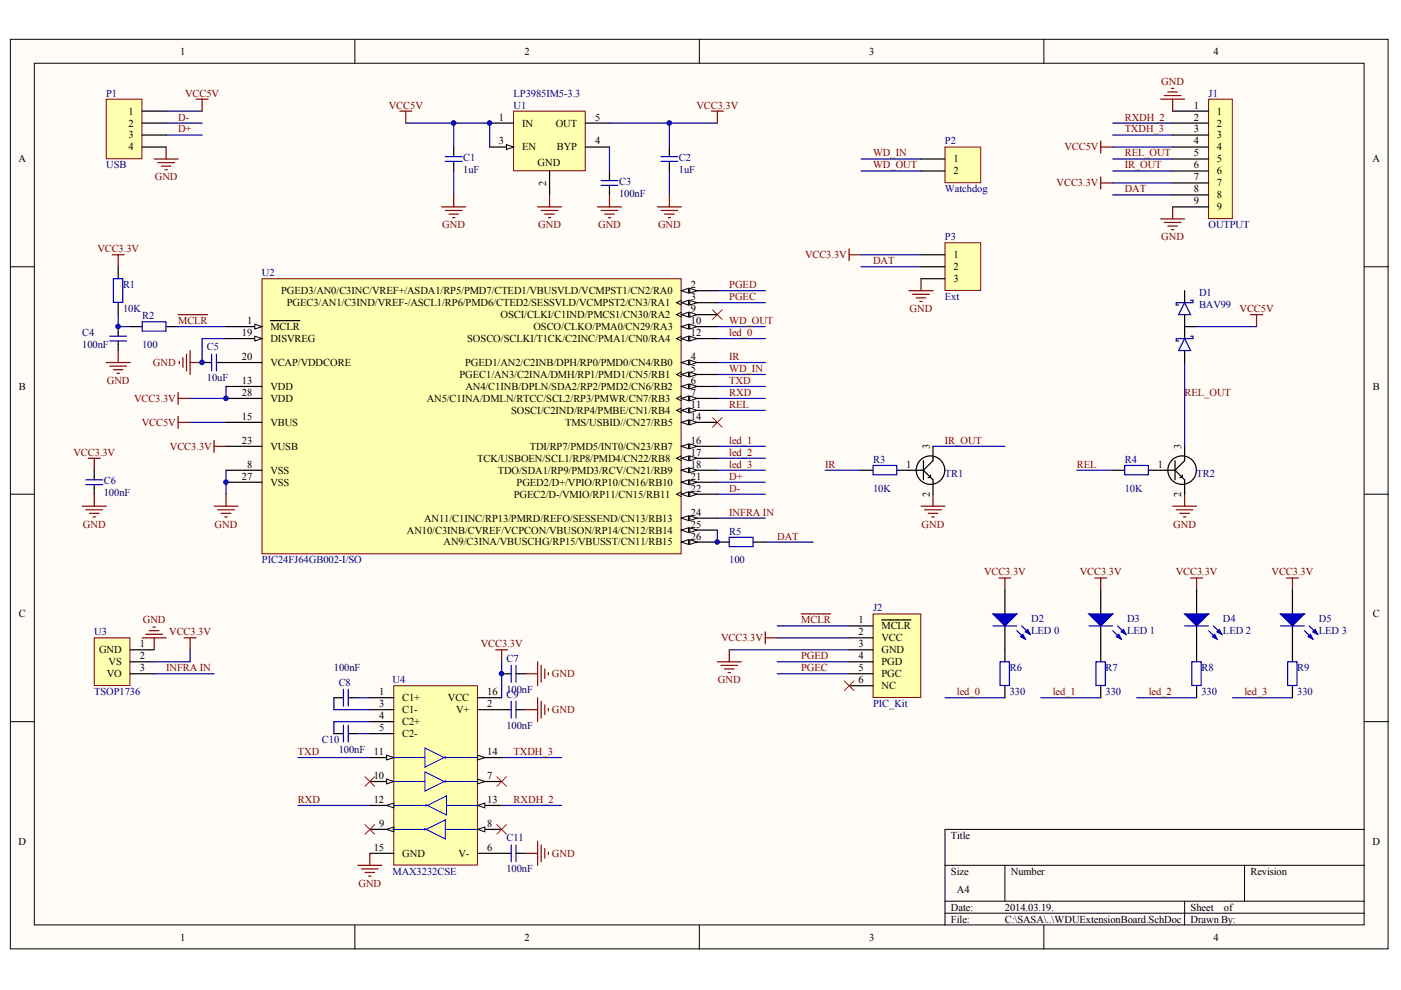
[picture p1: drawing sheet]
<svg xmlns="http://www.w3.org/2000/svg" width="297mm" height="210mm" viewBox="0 0 297 210" stroke-linecap="round" stroke-linejoin="round" font-family="sans-serif">
<g fill="#fffcf8" stroke="#000" stroke-width=".21">
<path d="M2.2 8.3h292.1v192.9h-292.1z"/>
<path d="M7.3 13.4h281.9v182.7h-281.9z"/>
</g>
<g fill="none" stroke="#000" stroke-width=".21">
<path d="M75.2 8.3v5.1M148.3 8.3v5.1M221.3 8.3v5.1M2.2 56.6h5.1M289.3 56.6h5.1M2.2 104.8h5.1M289.3 104.8h5.1M2.2 153h5.1M289.3 153h5.1M289.3 175.9h-88.9v20.3M75.2 196.2v5M148.3 196.2v5"/>
<path d="M200.4 183.5h88.9M200.4 191.1h88.9M200.4 193.6h88.9M213.1 183.5v7.6M221.3 196.2v5M251.2 191.1v5.1M263.9 183.5v7.6"/>
</g>
<g fill="none" stroke="#800000" stroke-width=".25">
<path d="M23.8 54h2.5M25.1 54v2.6M37.8 66.7h6.2M38 76.6v.5M38.8 75.8v2.1M39.5 75.1v3.5M40.3 74.3v5.1M40.3 76.9h2.5M18.7 97.2h2.6M20 97.2v2.5M45.4 107.3h5.1M46.1 108.1h3.6"/>
<path d="M46.9 108.8h2M47.7 109.6h.5M47.9 104.8v2.5M248.6 107.3h5.1M249.4 108.1h3.5M250.1 108.8h2.1M250.9 109.6h.5M251.2 104.8v2.5"/>
</g>
<g fill="none" stroke="#000" stroke-width=".25">
<path d="M25.1 56.6v2.5M25.1 64.2v2.5M25.1 69.2v2.1M25.1 72.3v2M27.6 69.2h2.5M35.2 69.2h2.6M42.8 76.9h2.1M45.9 76.9h2M20 99.7v2M235.9 99.7h2.6M243.5 99.7h5.6M249.1 99.7l2.1 2v3.1"/>
<path d="M249.1 97.7v4M251.2 94.6v3.1l-2.1 2M20 102.8v2M250.7 100.7v.5h-.6"/>
<circle cx="250.6" cy="99.7" r="3"/>
</g>
<path d="M24 59.1h2v5h-2zM23.3 72.3h3.5M23.3 71.3h3.5M30.1 68.2h5.1v2h-5.1zM44.9 75.1v3.5M45.9 75.1v3.5M238.5 98.7h5v2h-5zM18.2 102.8h3.6M18.2 101.7h3.6" fill="none" stroke="#00f" stroke-width=".25"/>
<g fill="none" stroke="#000080" stroke-width=".25">
<path d="M25.1 66.7v2.5h2.5M37.8 69.2h10.1M47.9 71.8h-5.1v5.1M152.1 61.6h10.1M152.1 64.2h10.1M152.1 76.9h10.1M152.1 71.8h10.1M251.2 76.9v17.7M152.1 87h10.1M152.1 81.9h10.1M152.1 84.5h10.1M228.3 99.7h7.6"/>
<path d="M152.1 109.9h10.1"/>
</g>
<path d="M83.5 145.4h17.7v38h-17.7z" fill="#ffffb0" stroke="#800000" stroke-width=".21"/>
<path d="M101.3 170.8h5.1" fill="none" stroke="#000" stroke-width=".25"/>
<path d="M101.3 170.8l1.5-.5v1z" fill="#fffcf8" stroke="#000" stroke-width=".21"/>
<path d="M78.4 165.7h5.1" fill="none" stroke="#000" stroke-width=".25"/>
<path d="M82 165.2l1.5 .5-1.5 .5z" fill="#fffcf8" stroke="#000" stroke-width=".21"/>
<path d="M78.4 160.6h5.1" fill="none" stroke="#000" stroke-width=".25"/>
<path d="M82 160.1l1.5 .5-1.5 .5z" fill="#fffcf8" stroke="#000" stroke-width=".21"/>
<path d="M101.3 175.9h5.1" fill="none" stroke="#000" stroke-width=".25"/>
<path d="M101.3 175.9l1.5-.6v1.1z" fill="#fffcf8" stroke="#000" stroke-width=".21"/>
<path d="M78.4 170.8h5.1" fill="none" stroke="#000" stroke-width=".25"/>
<path d="M82 170.8l1.5-.5v1z" fill="#fffcf8" stroke="#000" stroke-width=".21"/>
<path d="M78.4 175.9h5.1" fill="none" stroke="#000" stroke-width=".25"/>
<path d="M82 175.9l1.5-.6v1.1z" fill="#fffcf8" stroke="#000" stroke-width=".21"/>
<path d="M101.3 160.6h5.1" fill="none" stroke="#000" stroke-width=".25"/>
<path d="M101.3 160.1l1.5 .5-1.5 .5z" fill="#fffcf8" stroke="#000" stroke-width=".21"/>
<path d="M101.3 165.7h5.1" fill="none" stroke="#000" stroke-width=".25"/>
<path d="M101.3 165.2l1.5 .5-1.5 .5z" fill="#fffcf8" stroke="#000" stroke-width=".21"/>
<g fill="none" stroke="#000" stroke-width=".25">
<path d="M70.8 147.9h2M70.8 155.5h2M73.8 147.9h2.1M73.8 155.5h2.1M78.4 147.9h5.1M78.4 153h5.1M78.4 150.5h5.1M78.4 155.5h5.1M101.3 147.9h5.1M101.3 150.5h7.1M106.4 142.9h2M109.4 150.5h2"/>
<path d="M109.4 142.9h2M78.4 180.9h5.1M101.3 180.9h7.1M109.4 180.9h2"/>
</g>
<g fill="none" stroke="#00f" stroke-width=".21">
<path d="M90.1 158.6l4.1 2-4.1 2.1zM83.2 175.9h6.6M83.5 170.8h6.6M83.5 160.6h6.6M83.5 165.7h6.6M90.1 163.7l4.1 2-4.1 2zM90.4 175.9l4-2.1v4.1zM90.6 170.8l4.1-2.1v4.1zM94.4 175.9h6.6M94.7 170.8h6.6M94.7 160.6h6.6M94.7 165.7h6.6"/>
<circle cx="90.1" cy="175.8" r=".13"/>
<circle cx="90.3" cy="170.7" r=".13"/>
<circle cx="94.4" cy="165.7" r=".13"/>
<circle cx="94.4" cy="160.6" r=".13"/>
</g>
<g fill="none" stroke="#800000" stroke-width=".25">
<path d="M265.1 66.7h2.6M266.4 66.7v2.5M105.1 137.8h2.5M106.4 137.8v2.5M111.4 150.5h2.6M111.4 142.9h2.6M114 140.3v5.1M114 147.9v5.1M114.7 141.1v3.5M114.7 148.7v3.5M115.5 141.8v2.1M115.5 149.5v2"/>
<path d="M116.3 142.6v.5M116.3 150.2v.5M114 178.4v5.1M114.7 179.1v3.6M115.5 179.9v2M75.9 183.5h5.1M76.6 184.2h3.6M77.4 185h2M78.2 185.7h.5M78.4 180.9v2.6M111.4 180.9h2.6M116.3 180.7v.5"/>
</g>
<path d="M72.8 146.2v3.5M72.8 153.8v3.5M73.8 146.2v3.5M73.8 153.8v3.5M108.4 141.1v3.5M108.4 148.7v3.5M109.4 141.1v3.5M109.4 148.7v3.5M108.4 179.1v3.6M109.4 179.1v3.6" fill="none" stroke="#00f" stroke-width=".25"/>
<path d="M70.8 147.9v2.6h7.6M75.9 147.9h2.5M75.9 155.5h2.5M78.4 153h-7.6v2.5M106.4 140.3v7.6M63.2 160.6h15.2M63.2 170.8h15.2M106.4 160.6h12.7M106.4 170.8h12.7" fill="none" stroke="#000080" stroke-width=".25"/>
<path d="M77.4 164.7l2 2M77.4 174.8l2 2.1M79.4 164.7l-2 2M79.4 174.8l-2 2.1M105.3 164.7l2.1 2M105.3 174.8l2.1 2.1M107.4 164.7l-2.1 2M107.4 174.8l-2.1 2.1" fill="none" stroke="#f00" stroke-width=".21"/>
<path d="M108.9 23.6h15.2v12.6h-15.2z" fill="#ffffb0" stroke="#800000" stroke-width=".21"/>
<path d="M103.8 26.1h5.1M103.8 31.2h5.1M116.5 36.3v5M124.1 26.1h5.1" fill="none" stroke="#000" stroke-width=".25"/>
<path d="M107.4 30.7l1.5 .5-1.5 .5z" fill="#fffcf8" stroke="#000" stroke-width=".21"/>
<path d="M96.2 31.2v2M96.2 34.2v2.1M124.1 31.2h5.1M129.2 36.3v2M129.2 39.3v2M141.9 31.2v2M141.9 34.2v2.1M213.1 125.1v5.1M213.1 132.7v7.6M213.1 145.4v2.5" fill="none" stroke="#000" stroke-width=".25"/>
<path d="M94.4 34.2h3.6M94.4 33.2h3.6M127.4 39.3h3.6M127.4 38.3h3.6M140.1 34.2h3.6M140.1 33.2h3.6M210.5 132.7h5.1M215.6 133.7l1.8 1.8M216.6 132.7l1.8 1.8M212 140.3h2v5h-2z" fill="none" stroke="#00f" stroke-width=".25"/>
<g fill="none" stroke="#800000" stroke-width=".25">
<path d="M32.7 33.7h5.1M33.4 34.5h3.6M34.2 35.2h2M35 36h.5M35.2 31.2v2.5M41.6 21h2.5M42.8 21v2.6M84.8 23.6h2.5M86 23.6v2.5M150.8 23.6h2.6M152.1 23.6v2.5M93.7 43.9h5"/>
<path d="M94.4 44.6h3.6M95.2 45.4h2M95.9 46.2h.5M96.2 41.3v2.6M114 43.9h5.1M114.7 44.6h3.6M115.5 45.4h2M116.3 46.2h.5M116.5 41.3v2.6M126.7 43.9h5.1M127.4 44.6h3.6M128.2 45.4h2"/>
<path d="M129 46.2h.5M129.2 41.3v2.6M139.4 43.9h5.1M140.1 44.6h3.6M140.9 45.4h2M141.7 46.2h.5M141.9 41.3v2.6M22.5 76.9h5.1M23.3 77.6h3.5M24 78.4h2.1M24.8 79.1h.5M25.1 74.3v2.6"/>
<path d="M37.8 83.2v2.5M37.8 88.3v2.5M37.8 84.5h2.5M37.8 89.6h2.5M45.4 93.4v2.5M45.4 94.6h2.5M17.4 107.3h5.1M18.2 108.1h3.6M19 108.8h2M19.7 109.6h.5M20 104.8v2.5M211.8 122.5h2.5"/>
<path d="M213.1 122.5v2.6"/>
</g>
<g fill="none" stroke="#000080" stroke-width=".25">
<path d="M35.2 26.1h7.6M35.2 23.6h7.6M35.2 28.6h7.6M86 26.1h10.2M96.2 31.2v-5.1h7.6v5.1M96.2 36.3v5M129.2 26.1h12.7v5.1M129.2 31.2v5.1M141.9 26.1h10.2M141.9 36.3v5M40.3 89.6h7.6M47.9 81.9v2.6h-7.6"/>
<path d="M47.9 99.7v5.1M152.1 102.2h10.1M152.1 104.8h10.1M200.4 147.9h12.7"/>
</g>
<g fill="#00f" stroke="#00f" stroke-width=".25">
<path d="M210.5 130.2h5.1l-2.5 2.5z"/>
<path d="M216.4 135l.5-.5 .5 1z"/>
<path d="M217.4 134l.5-.5 .5 1z"/>
</g>
<path d="M151.1 65.7l2 2M153.1 65.7l-2 2M151.1 88.5l2 2.1M153.1 88.5l-2 2.1" fill="none" stroke="#f00" stroke-width=".21"/>
<path d="M55.5 59.1h88.9v58.3h-88.9z" fill="#ffffb0" stroke="#800000" stroke-width=".21"/>
<path d="M144.5 76.9h7.6" fill="none" stroke="#000" stroke-width=".25"/>
<g fill="#fffcf8" stroke="#000" stroke-width=".21">
<path d="M144.5 76.9l1.5-.5v1z"/>
<path d="M146.2 76.4l1.6 .5-1.6 .5z"/>
</g>
<path d="M144.5 79.4h7.6" fill="none" stroke="#000" stroke-width=".25"/>
<path d="M144.5 78.9l-1.1 .5 1.1 .5" fill="none" stroke="#000" stroke-width=".21"/>
<g fill="#fffcf8" stroke="#000" stroke-width=".21">
<path d="M144.5 79.4l1.5-.5v1z"/>
<path d="M146.2 78.9l1.6 .5-1.6 .5z"/>
</g>
<path d="M144.5 81.9h7.6" fill="none" stroke="#000" stroke-width=".25"/>
<g fill="#fffcf8" stroke="#000" stroke-width=".21">
<path d="M144.5 81.9l1.5-.5v1z"/>
<path d="M146.2 81.4l1.6 .5-1.6 .5z"/>
</g>
<path d="M144.5 84.5h7.6" fill="none" stroke="#000" stroke-width=".25"/>
<path d="M144.5 84l-1.1 .5 1.1 .5" fill="none" stroke="#000" stroke-width=".21"/>
<g fill="#fffcf8" stroke="#000" stroke-width=".21">
<path d="M144.5 84.5l1.5-.5v1z"/>
<path d="M146.2 84l1.6 .5-1.6 .5z"/>
</g>
<path d="M144.5 66.7h7.6M47.9 102.2h7.6" fill="none" stroke="#000" stroke-width=".25"/>
<path d="M144.5 66.2l-1.1 .5 1.1 .5" fill="none" stroke="#000" stroke-width=".21"/>
<g fill="#fffcf8" stroke="#000" stroke-width=".21">
<path d="M144.5 66.7l1.5-.5v1z"/>
<path d="M146.2 66.2l1.6 .5-1.6 .5z"/>
</g>
<path d="M144.5 69.2h7.6" fill="none" stroke="#000" stroke-width=".25"/>
<g fill="#fffcf8" stroke="#000" stroke-width=".21">
<path d="M144.5 69.2l1.5-.5v1.1z"/>
<path d="M146.2 68.7l1.6 .5-1.6 .6z"/>
</g>
<path d="M144.5 87h7.6" fill="none" stroke="#000" stroke-width=".25"/>
<path d="M144.5 86.5l-1.1 .5 1.1 .5" fill="none" stroke="#000" stroke-width=".21"/>
<g fill="#fffcf8" stroke="#000" stroke-width=".21">
<path d="M144.5 87l1.5-.5v1z"/>
<path d="M146.2 86.5l1.6 .5-1.6 .5z"/>
</g>
<path d="M144.5 71.8h7.6" fill="none" stroke="#000" stroke-width=".25"/>
<path d="M144.5 71.3l-1.1 .5 1.1 .5" fill="none" stroke="#000" stroke-width=".21"/>
<g fill="#fffcf8" stroke="#000" stroke-width=".21">
<path d="M144.5 71.8l1.5-.5v1z"/>
<path d="M146.2 71.3l1.6 .5-1.6 .5z"/>
</g>
<path d="M47.9 81.9h7.6M144.5 89.6h7.6" fill="none" stroke="#000" stroke-width=".25"/>
<g fill="#fffcf8" stroke="#000" stroke-width=".21">
<path d="M144.5 89.6l1.5-.6v1.1z"/>
<path d="M146.2 89l1.6 .6-1.6 .5z"/>
</g>
<path d="M47.9 89.6h7.6M144.5 94.6h7.6" fill="none" stroke="#000" stroke-width=".25"/>
<g fill="#fffcf8" stroke="#000" stroke-width=".21">
<path d="M144.5 94.6l1.5-.5v1z"/>
<path d="M146.2 94.1l1.6 .5-1.6 .5z"/>
</g>
<path d="M144.5 97.2h7.6" fill="none" stroke="#000" stroke-width=".25"/>
<path d="M144.5 96.7l-1.1 .5 1.1 .5" fill="none" stroke="#000" stroke-width=".21"/>
<g fill="#fffcf8" stroke="#000" stroke-width=".21">
<path d="M144.5 97.2l1.5-.5v1z"/>
<path d="M146.2 96.7l1.6 .5-1.6 .5z"/>
</g>
<path d="M144.5 99.7h7.6" fill="none" stroke="#000" stroke-width=".25"/>
<g fill="#fffcf8" stroke="#000" stroke-width=".21">
<path d="M144.5 99.7l1.5-.5v1z"/>
<path d="M146.2 99.2l1.6 .5-1.6 .5z"/>
</g>
<path d="M47.9 71.8h7.6" fill="none" stroke="#000" stroke-width=".25"/>
<path d="M54 71.3l1.5 .5-1.5 .5z" fill="#fffcf8" stroke="#000" stroke-width=".21"/>
<path d="M47.9 76.9h7.6M144.5 102.2h7.6" fill="none" stroke="#000" stroke-width=".25"/>
<g fill="#fffcf8" stroke="#000" stroke-width=".21">
<path d="M144.5 102.2l1.5-.5v1.1z"/>
<path d="M146.2 101.7l1.6 .5-1.6 .6z"/>
</g>
<path d="M144.5 104.8h7.6" fill="none" stroke="#000" stroke-width=".25"/>
<path d="M144.5 104.3l-1.1 .5 1.1 .5" fill="none" stroke="#000" stroke-width=".21"/>
<g fill="#fffcf8" stroke="#000" stroke-width=".21">
<path d="M144.5 104.8l1.5-.5v1z"/>
<path d="M146.2 104.3l1.6 .5-1.6 .5z"/>
</g>
<path d="M47.9 94.6h7.6M144.5 109.9h7.6" fill="none" stroke="#000" stroke-width=".25"/>
<g fill="#fffcf8" stroke="#000" stroke-width=".21">
<path d="M144.5 109.9l1.5-.5v1z"/>
<path d="M146.2 109.4l1.6 .5-1.6 .5z"/>
</g>
<path d="M144.5 112.4h7.6" fill="none" stroke="#000" stroke-width=".25"/>
<g fill="#fffcf8" stroke="#000" stroke-width=".21">
<path d="M144.5 112.4l1.5-.5v1z"/>
<path d="M146.2 111.9l1.6 .5-1.6 .5z"/>
</g>
<path d="M144.5 114.9h7.6" fill="none" stroke="#000" stroke-width=".25"/>
<g fill="#fffcf8" stroke="#000" stroke-width=".21">
<path d="M144.5 114.9l1.5-.5v1z"/>
<path d="M146.2 114.4l1.6 .5-1.6 .5z"/>
</g>
<path d="M47.9 69.2h7.6M47.9 99.7h7.6M47.9 84.5h7.6" fill="none" stroke="#000" stroke-width=".25"/>
<path d="M54 68.7l1.5 .5-1.5 .6z" fill="#fffcf8" stroke="#000" stroke-width=".21"/>
<path d="M57.3 68h6.3M144.5 61.6h7.6" fill="none" stroke="#000" stroke-width=".25"/>
<g fill="#fffcf8" stroke="#000" stroke-width=".21">
<path d="M144.5 61.6l1.5-.5v1z"/>
<path d="M146.2 61.1l1.6 .5-1.6 .5z"/>
</g>
<path d="M144.5 64.2h7.6" fill="none" stroke="#000" stroke-width=".25"/>
<path d="M144.5 63.7l-1.1 .5 1.1 .5" fill="none" stroke="#000" stroke-width=".21"/>
<g fill="#fffcf8" stroke="#000" stroke-width=".21">
<path d="M144.5 64.2l1.5-.5v1z"/>
<path d="M146.2 63.7l1.6 .5-1.6 .5z"/>
</g>
<path d="M251.2 61.6v2.6M251.2 66.7v5.1M251.2 74.3v2.6M251.2 69.2h2.5" fill="none" stroke="#000" stroke-width=".25"/>
<path d="M251.2 64.2l1.2 2.5h-2.5zM251.2 71.8l1.2 2.5h-2.5zM252.4 63.7h.5v.5h-3.5v.5h.5M252.4 71.3h.5v.5h-3.5v.5h.5" fill="none" stroke="#0c0087" stroke-width=".25"/>
<path d="M253.7 69.2h12.7" fill="none" stroke="#000080" stroke-width=".25"/>
<path d="M22.5 21h7.6v12.7h-7.6z" fill="#ffffb0" stroke="#800000" stroke-width=".21"/>
<path d="M30.1 23.6h5.1M30.1 26.1h5.1M30.1 28.6h5.1M30.1 31.2h5.1" fill="none" stroke="#000" stroke-width=".25"/>
<path d="M185.1 130.2h10.1v17.7h-10.1z" fill="#ffffb0" stroke="#800000" stroke-width=".21"/>
<path d="M180 132.7h5.1M180 135.2h5.1M180 137.8h5.1M186.9 131.4h6.2M180 140.3h5.1M180 142.9h5.1M180 145.4h5.1" fill="none" stroke="#000" stroke-width=".25"/>
<path d="M154.6 137.8v2.5M162.2 134v2.5M162.2 135.2h2.6M169.9 130.2h6.2M152.1 140.3h5.1M152.8 141.1h3.6M153.6 141.8h2M154.4 142.6h.5" fill="none" stroke="#800000" stroke-width=".25"/>
<path d="M179 144.4l2 2M181 144.4l-2 2" fill="none" stroke="#f00" stroke-width=".21"/>
<path d="M154.6 137.8h25.4M164.8 132.7h15.2M164.8 135.2h15.2M164.8 140.3h15.2M164.8 142.9h15.2" fill="none" stroke="#000080" stroke-width=".25"/>
<path d="M256.2 21h5.1v25.4h-5.1z" fill="#ffffb0" stroke="#800000" stroke-width=".21"/>
<g fill="none" stroke="#000" stroke-width=".25">
<path d="M248.6 23.6h7.6M248.6 26.1h7.6M248.6 28.6h7.6M248.6 31.2h7.6M248.6 33.7h7.6M248.6 36.3h7.6M248.6 38.8h7.6M248.6 41.3h7.6M248.6 43.9h7.6M182.6 99.7h2.5M190.2 99.7h5.6M195.8 99.7l2 2v3.1"/>
<path d="M195.8 97.7v4M197.8 94.6v3.1l-2 2M197.3 100.7v.5h-.5"/>
<circle cx="197.3" cy="99.7" r="3"/>
</g>
<g fill="none" stroke="#800000" stroke-width=".25">
<path d="M247.6 19.5h2M248.4 18.7h.5M233.4 29.9v2.5M233.4 37.5v2.6M233.4 38.8h2.5M233.4 31.2h2.5M246.1 21h5.1M246.8 20.3h3.6M248.6 21v2.6M246.1 46.4h5.1M246.8 47.2h3.6M247.6 47.9h2"/>
<path d="M248.4 48.7h.5M248.6 43.9v2.5M195.3 107.3h5.1M196 108.1h3.6M196.8 108.8h2M197.6 109.6h.5M197.8 104.8v2.5"/>
</g>
<path d="M235.9 36.3h12.7M235.9 33.7h12.7M235.9 31.2h12.7M235.9 28.6h12.7M235.9 26.1h12.7M235.9 38.8h12.7M235.9 41.3h12.7M174.9 99.7h7.7M197.8 94.6h15.3" fill="none" stroke="#000080" stroke-width=".25"/>
<path d="M185.1 98.7h5v2h-5z" fill="none" stroke="#00f" stroke-width=".25"/>
<path d="M20 135.2h7.6v10.1h-7.6z" fill="#ffffb0" stroke="#800000" stroke-width=".21"/>
<path d="M152.1 114.9h2.5M159.7 114.9h2.5M27.6 137.8h5.1M27.6 140.3h5.1M27.6 142.9h5.1" fill="none" stroke="#000" stroke-width=".25"/>
<path d="M30.1 135.2h5.1M30.9 134.5h3.6M31.7 133.7h2M32.4 133h.5M32.7 135.2v2.6M39 135.2h2.6M40.3 135.2v2.6" fill="none" stroke="#800000" stroke-width=".25"/>
<path d="M152.1 112.4v2.5M162.2 114.9h10.2M40.3 137.8v2.5h-7.6M32.7 142.9h12.7" fill="none" stroke="#000080" stroke-width=".25"/>
<path d="M154.6 113.9h5.1v2h-5.1z" fill="none" stroke="#00f" stroke-width=".25"/>
<path d="M200.4 31.2h7.5v7.5h-7.5z" fill="#ffffb0" stroke="#800000" stroke-width=".21"/>
<path d="M195.3 33.7h5.1M195.3 36.3h5.1" fill="none" stroke="#000" stroke-width=".25"/>
<path d="M182.6 33.7h12.7M182.6 36.3h12.7M152.1 79.4h10.1M152.1 69.2h10.1" fill="none" stroke="#000080" stroke-width=".25"/>
<path d="M200.4 51.5h7.5v10.1h-7.5z" fill="#ffffb0" stroke="#800000" stroke-width=".21"/>
<path d="M195.3 54h5.1M195.3 56.6h5.1M195.3 59.1h5.1M233.4 125.1v5.1M233.4 132.7v7.6M253.7 125.1v5.1M253.7 132.7v7.6M274 125.1v5.1M274 132.7v7.6M233.4 145.4v2.5M253.7 145.4v2.5M274 145.4v2.5" fill="none" stroke="#000" stroke-width=".25"/>
<g fill="none" stroke="#800000" stroke-width=".25">
<path d="M180 52.8v2.5M180 54h2.6M195.3 59.1v2.5M192.7 61.6h5.1M193.5 62.4h3.6M194.3 63.2h2M195 63.9h.5M232.1 122.5h2.5M233.4 122.5v2.6M252.4 122.5h2.6M253.7 122.5v2.6M272.8 122.5h2.5"/>
<path d="M274 122.5v2.6"/>
</g>
<path d="M182.6 56.6h12.7M182.6 54h12.7M152.1 94.6h10.1M152.1 97.2h10.1M152.1 99.7h10.1M220.7 147.9h12.7M241 147.9h12.7M261.3 147.9h12.7" fill="none" stroke="#000080" stroke-width=".25"/>
<g fill="#00f" stroke="#00f" stroke-width=".25">
<path d="M230.8 130.2h5.1l-2.5 2.5z"/>
<path d="M236.7 135l.5-.5 .5 1z"/>
<path d="M237.7 134l.5-.5 .5 1z"/>
<path d="M251.2 130.2h5l-2.5 2.5z"/>
<path d="M257 135l.5-.5 .5 1z"/>
<path d="M258 134l.5-.5 .5 1z"/>
<path d="M271.5 130.2h5.1l-2.6 2.5z"/>
<path d="M277.3 135l.5-.5 .5 1z"/>
<path d="M278.3 134l.6-.5 .5 1z"/>
</g>
<path d="M230.8 132.7h5.1M235.9 133.7l1.8 1.8M236.9 132.7l1.8 1.8M251.2 132.7h5M256.2 133.7l1.8 1.8M257.3 132.7l1.7 1.8M271.5 132.7h5.1M276.6 133.7l1.7 1.8M277.6 132.7l1.8 1.8M232.4 140.3h1.9v5h-1.9zM252.7 140.3h2v5h-2zM273 140.3h2v5h-2z" fill="none" stroke="#00f" stroke-width=".25"/>
<g fill="#000080" stroke="#000080" stroke-width=".21">
<circle cx="25" cy="69.2" r=".48"/>
<circle cx="42.8" cy="76.8" r=".48"/>
<circle cx="47.9" cy="102.2" r=".48"/>
<circle cx="47.9" cy="84.5" r=".48"/>
<circle cx="96.2" cy="26.1" r=".49"/>
<circle cx="103.8" cy="26.1" r=".48"/>
<circle cx="106.3" cy="142.8" r=".48"/>
<circle cx="141.9" cy="26.1" r=".48"/>
<circle cx="152.1" cy="114.9" r=".48"/>
</g>
<g font-size="2.2">
<text x="38.2" y="11.6">1</text>
<text x="111.2" y="11.6">2</text>
<text x="184.3" y="11.6">3</text>
<text x="257.3" y="11.6">4</text>
<text x="253.1" y="23">1</text>
<text x="27.3" y="24.3">1</text>
<text x="27.3" y="26.8">2</text>
<text x="27.3" y="29.4">3</text>
<text x="105.8" y="25.6">1</text>
<text x="110.7" y="26.8">IN</text>
<text x="117.8" y="26.8">OUT</text>
<text x="126.2" y="25.6">5</text>
<text x="253.1" y="25.6">2</text>
<text x="253.1" y="28.1">3</text>
<text x="258" y="24.3">1</text>
<text x="258" y="26.8">2</text>
<text x="258" y="29.4">3</text>
<text x="4" y="34.4">A</text>
<text x="27.3" y="31.9">4</text>
<text x="105.8" y="30.6">3</text>
<text x="110.7" y="31.9">EN</text>
<text x="114" y="35.2">GND</text>
<text x="118" y="31.9">BYP</text>
<text x="126.2" y="30.6">4</text>
<text x="202.1" y="34.4">1</text>
<text x="253.1" y="30.6">4</text>
<text x="253.1" y="33.2">5</text>
<text x="253.1" y="35.7">6</text>
<text x="258" y="31.9">4</text>
<text x="258" y="34.4">5</text>
<text x="291" y="34.4">A</text>
<text x="115.8" y="39.4" transform="rotate(-90 115.8 39.4)">2</text>
<text x="202.1" y="37">2</text>
<text x="253.1" y="38.2">7</text>
<text x="253.1" y="40.8">8</text>
<text x="258" y="37">6</text>
<text x="258" y="39.5">7</text>
<text x="253.1" y="43.3">9</text>
<text x="258" y="42">8</text>
<text x="258" y="44.6">9</text>
<text x="202.1" y="54.7">1</text>
<text x="202.1" y="57.3">2</text>
<text x="202.1" y="59.8">3</text>
<text x="59.6" y="62.4">PGED3/AN0/C3INC/VREF+/ASDA1/RP5/PMD7/CTED1/VBUSVLD/VCMPST1/CN2/RA0</text>
<text x="60.8" y="64.9">PGEC3/AN1/C3IND/VREF-/ASCL1/RP6/PMD6/CTED2/SESSVLD/VCMPST2/CN3/RA1</text>
<text x="146.5" y="61.1">2</text>
<text x="146.5" y="63.6">3</text>
<text x="51.3" y="71.2">19</text>
<text x="52.4" y="68.7">1</text>
<text x="57.3" y="70">MCLR</text>
<text x="106.1" y="67.4">OSCI/CLKI/C1IND/PMCS1/CN30/RA2</text>
<text x="113.1" y="70">OSCO/CLKO/PMA0/CN29/RA3</text>
<text x="146.5" y="66.2">9</text>
<text x="146.5" y="68.7">10</text>
<text x="146.5" y="71.2">12</text>
<text x="51.3" y="76.3">20</text>
<text x="57.3" y="72.5">DISVREG</text>
<text x="57.3" y="77.6">VCAP/VDDCORE</text>
<text x="98.6" y="77.6">PGED1/AN2/C2INB/DPH/RP0/PMD0/CN4/RB0</text>
<text x="99.1" y="72.5">SOSCO/SCLKI/T1CK/C2INC/PMA1/CN0/RA4</text>
<text x="146.5" y="76.3">4</text>
<text x="4" y="82.7">B</text>
<text x="51.3" y="81.4">13</text>
<text x="51.3" y="83.9">28</text>
<text x="57.3" y="82.7">VDD</text>
<text x="97.4" y="80.1">PGEC1/AN3/C2INA/DMH/RP1/PMD1/CN5/RB1</text>
<text x="98.7" y="82.7">AN4/C1INB/DPLN/SDA2/RP2/PMD2/CN6/RB2</text>
<text x="146.5" y="78.9">5</text>
<text x="146.5" y="81.4">6</text>
<text x="146.5" y="83.9">7</text>
<text x="291.1" y="82.7">B</text>
<text x="51.3" y="89">15</text>
<text x="57.3" y="85.2">VDD</text>
<text x="90.5" y="85.2">AN5/C1INA/DMLN/RTCC/SCL2/RP3/PMWR/CN7/RB3</text>
<text x="108.4" y="87.7">SOSCI/C2IND/RP4/PMBE/CN1/RB4</text>
<text x="146.5" y="86.5">11</text>
<text x="146.5" y="89">14</text>
<text x="51.3" y="94.1">23</text>
<text x="57.3" y="90.3">VBUS</text>
<text x="57.3" y="95.4">VUSB</text>
<text x="112.3" y="95.4">TDI/RP7/PMD5/INT0/CN23/RB7</text>
<text x="119.8" y="90.3">TMS/USBID//CN27/RB5</text>
<text x="146.5" y="94.1">16</text>
<text x="197.1" y="95.1" transform="rotate(-90 197.1 95.1)">3</text>
<text x="250.5" y="95.1" transform="rotate(-90 250.5 95.1)">3</text>
<text x="51.3" y="101.7">27</text>
<text x="52.4" y="99.2">8</text>
<text x="57.3" y="100.4">VSS</text>
<text x="101.2" y="97.9">TCK/USBOEN/SCL1/RP8/PMD4/CN22/RB8</text>
<text x="105.6" y="100.4">TDO/SDA1/RP9/PMD3/RCV/CN21/RB9</text>
<text x="146.5" y="96.6">17</text>
<text x="146.5" y="99.2">18</text>
<text x="146.5" y="101.7">21</text>
<text x="192.1" y="99.2">1</text>
<text x="245.5" y="99.2">1</text>
<text x="57.3" y="103">VSS</text>
<text x="108.9" y="105.5">PGEC2/D-/VMIO/RP11/CN15/RB11</text>
<text x="109.5" y="103">PGED2/D+/VPIO/RP10/CN16/RB10</text>
<text x="146.5" y="104.2">22</text>
<text x="197.1" y="105.4" transform="rotate(-90 197.1 105.4)">2</text>
<text x="250.5" y="105.4" transform="rotate(-90 250.5 105.4)">2</text>
<text x="86.3" y="113.1">AN10/C3INB/CVREF/VCPCON/VBUSON/RP14/CN12/RB14</text>
<text x="89.9" y="110.6">AN11/C1INC/RP13/PMRD/REFO/SESSEND/CN13/RB13</text>
<text x="146.5" y="109.3">24</text>
<text x="146.5" y="111.8">25</text>
<text x="94.1" y="115.7">AN9/C3INA/VBUSCHG/RP15/VBUSST/CN11/RB15</text>
<text x="146.5" y="114.4">26</text>
<text x="4" y="130.9">C</text>
<text x="291.1" y="130.9">C</text>
<text x="29.6" y="137.2">1</text>
<text x="182" y="132.2">1</text>
<text x="182" y="134.7">2</text>
<text x="182" y="137.2">3</text>
<text x="186.9" y="133.4">MCLR</text>
<text x="186.9" y="136">VCC</text>
<text x="21" y="138.5">GND</text>
<text x="22.6" y="143.6">VO</text>
<text x="23" y="141">VS</text>
<text x="29.6" y="139.8">2</text>
<text x="29.6" y="142.3">3</text>
<text x="182" y="139.8">4</text>
<text x="182" y="142.3">5</text>
<text x="186.9" y="138.5">GND</text>
<text x="186.9" y="141">PGD</text>
<text x="186.9" y="143.6">PGC</text>
<text x="80.4" y="147.4">1</text>
<text x="80.4" y="149.9">3</text>
<text x="85.3" y="148.7">C1+</text>
<text x="95" y="148.7">VCC</text>
<text x="103.3" y="147.4">16</text>
<text x="103.3" y="149.9">2</text>
<text x="182" y="144.8">6</text>
<text x="186.9" y="146.1">NC</text>
<text x="80.4" y="152.5">4</text>
<text x="80.4" y="155">5</text>
<text x="85.3" y="153.7">C2+</text>
<text x="85.3" y="151.2">C1-</text>
<text x="96.7" y="151.2">V+</text>
<text x="79.3" y="160.1">11</text>
<text x="85.3" y="156.3">C2-</text>
<text x="103.3" y="160.1">14</text>
<text x="79.3" y="165.1">10</text>
<text x="103.3" y="165.1">7</text>
<text x="79.3" y="170.2">12</text>
<text x="103.3" y="170.2">13</text>
<text x="4" y="179.1">D</text>
<text x="80.4" y="175.3">9</text>
<text x="103.3" y="175.3">8</text>
<text x="201.6" y="177.8">Title</text>
<text x="291" y="179.1">D</text>
<text x="79.3" y="180.4">15</text>
<text x="85.3" y="181.6">GND</text>
<text x="97.2" y="181.6">V-</text>
<text x="103.3" y="180.4">6</text>
<text x="201.6" y="185.5">Size</text>
<text x="214.3" y="185.5">Number</text>
<text x="265.1" y="185.5">Revision</text>
<text x="202.9" y="189.3">A4</text>
<text x="201.6" y="193.1">Date:</text>
<text x="201.6" y="195.6">File:</text>
<text x="213.1" y="193.1">2014.03.19.</text>
<text x="213.1" y="195.6">C:\SASA\..\WDUExtensionBoard.SchDoc</text>
<text x="252.4" y="193.1">Sheet</text>
<text x="252.4" y="195.6">Drawn By:</text>
<text x="259.5" y="193.1">of</text>
<text x="38.2" y="199.4">1</text>
<text x="111.2" y="199.4">2</text>
<text x="184.3" y="199.4">3</text>
<text x="257.3" y="199.4">4</text>
</g>
<g font-size="2.2" fill="#800000">
<text x="246.2" y="17.9">GND</text>
<text x="39.3" y="20.5">VCC5V</text>
<text x="82.5" y="23">VCC5V</text>
<text x="147.7" y="23">VCC3.3V</text>
<text x="37.8" y="25.6">D-</text>
<text x="37.8" y="28.1">D+</text>
<text x="238.5" y="28.1">TXDH_3</text>
<text x="238.5" y="25.6">RXDH_2</text>
<text x="185.1" y="33.2">WD_IN</text>
<text x="185.1" y="35.7">WD_OUT</text>
<text x="225.7" y="31.9">VCC5V</text>
<text x="238.5" y="35.7">IR_OUT</text>
<text x="238.5" y="33.2">REL_OUT</text>
<text x="32.8" y="38.2">GND</text>
<text x="224" y="39.5">VCC3.3V</text>
<text x="238.5" y="40.8">DAT</text>
<text x="20.6" y="53.5">VCC3.3V</text>
<text x="93.8" y="48.4">GND</text>
<text x="114.1" y="48.4">GND</text>
<text x="126.8" y="48.4">GND</text>
<text x="139.5" y="48.4">GND</text>
<text x="246.2" y="50.9">GND</text>
<text x="170.7" y="54.7">VCC3.3V</text>
<text x="185.1" y="56">DAT</text>
<text x="154.6" y="61.1">PGED</text>
<text x="154.6" y="63.6">PGEC</text>
<text x="37.8" y="68.7">MCLR</text>
<text x="154.6" y="68.7">WD_OUT</text>
<text x="154.6" y="71.2">led_0</text>
<text x="192.9" y="66.2">GND</text>
<text x="262.8" y="66.2">VCC5V</text>
<text x="32.4" y="77.6">GND</text>
<text x="154.6" y="76.3">IR</text>
<text x="22.6" y="81.4">GND</text>
<text x="154.6" y="81.4">TXD</text>
<text x="154.6" y="83.9">RXD</text>
<text x="154.6" y="78.9">WD_IN</text>
<text x="251.2" y="83.9">REL_OUT</text>
<text x="28.4" y="85.2">VCC3.3V</text>
<text x="154.6" y="86.5">REL</text>
<text x="30.1" y="90.3">VCC5V</text>
<text x="36" y="95.4">VCC3.3V</text>
<text x="154.6" y="94.1">led_1</text>
<text x="200.4" y="94.1">IR_OUT</text>
<text x="15.6" y="96.6">VCC3.3V</text>
<text x="154.6" y="101.7">D+</text>
<text x="154.6" y="96.6">led_2</text>
<text x="154.6" y="99.2">led_3</text>
<text x="174.9" y="99.2">IR</text>
<text x="228.3" y="99.2">REL</text>
<text x="154.6" y="104.2">D-</text>
<text x="17.6" y="111.8">GND</text>
<text x="45.5" y="111.8">GND</text>
<text x="154.6" y="109.3">INFRA IN</text>
<text x="195.4" y="111.8">GND</text>
<text x="248.7" y="111.8">GND</text>
<text x="164.8" y="114.4">DAT</text>
<text x="208.6" y="122">VCC3.3V</text>
<text x="229" y="122">VCC3.3V</text>
<text x="249.3" y="122">VCC3.3V</text>
<text x="269.6" y="122">VCC3.3V</text>
<text x="30.3" y="132.2">GND</text>
<text x="35.9" y="134.7">VCC3.3V</text>
<text x="101.9" y="137.2">VCC3.3V</text>
<text x="152.9" y="136">VCC3.3V</text>
<text x="169.9" y="132.2">MCLR</text>
<text x="35.2" y="142.3">INFRA IN</text>
<text x="117" y="143.6">GND</text>
<text x="169.9" y="139.8">PGED</text>
<text x="169.9" y="142.3">PGEC</text>
<text x="152.2" y="144.8">GND</text>
<text x="202.9" y="147.4">led_0</text>
<text x="223.2" y="147.4">led_1</text>
<text x="243.5" y="147.4">led_2</text>
<text x="263.9" y="147.4">led_3</text>
<text x="117" y="151.2">GND</text>
<text x="63.2" y="160.1">TXD</text>
<text x="108.9" y="160.1">TXDH_3</text>
<text x="63.2" y="170.2">RXD</text>
<text x="108.9" y="170.2">RXDH_2</text>
<text x="117" y="181.6">GND</text>
<text x="76" y="188">GND</text>
</g>
<g font-size="2.2" fill="#000080">
<text x="22.5" y="20.5">P1</text>
<text x="108.9" y="23">U1</text>
<text x="108.9" y="20.5">LP3985IM5-3.3</text>
<text x="256.2" y="20.5">J1</text>
<text x="22.5" y="35.7">USB</text>
<text x="98.2" y="34.2">C1</text>
<text x="144" y="34.2">C2</text>
<text x="200.4" y="30.6">P2</text>
<text x="131.3" y="39.3">C3</text>
<text x="200.4" y="40.8">Watchdog</text>
<text x="200.4" y="50.9">P3</text>
<text x="256.2" y="48.4">OUTPUT</text>
<text x="55.5" y="58.5">U2</text>
<text x="26.1" y="61.1">R1</text>
<text x="200.4" y="63.6">Ext</text>
<text x="254.2" y="62.9">D1</text>
<text x="254.2" y="65.4">BAV99</text>
<text x="17.4" y="71.2">C4</text>
<text x="26.1" y="66.2">10K</text>
<text x="30.1" y="67.7">R2</text>
<text x="30.1" y="73.8">100</text>
<text x="43.9" y="74.3">C5</text>
<text x="185.1" y="98.1">R3</text>
<text x="200.4" y="101.2">TR1</text>
<text x="238.5" y="98.1">R4</text>
<text x="253.7" y="101.2">TR2</text>
<text x="22" y="102.7">C6</text>
<text x="185.1" y="104.2">10K</text>
<text x="238.5" y="104.2">10K</text>
<text x="154.6" y="113.4">R5</text>
<text x="55.5" y="119.5">PIC24FJ64GB002-I/SO</text>
<text x="154.6" y="119.5">100</text>
<text x="185.1" y="129.6">J2</text>
<text x="218.6" y="131.9">D2</text>
<text x="239" y="131.9">D3</text>
<text x="259.3" y="131.9">D4</text>
<text x="279.6" y="131.9">D5</text>
<text x="20" y="134.7">U3</text>
<text x="218.6" y="134.4">LED 0</text>
<text x="239" y="134.4">LED 1</text>
<text x="259.3" y="134.4">LED 2</text>
<text x="279.6" y="134.4">LED 3</text>
<text x="107.4" y="140.3">C7</text>
<text x="214.1" y="142.3">R6</text>
<text x="234.4" y="142.3">R7</text>
<text x="254.7" y="142.3">R8</text>
<text x="275" y="142.3">R9</text>
<text x="20" y="147.4">TSOP1736</text>
<text x="71.8" y="145.4">C8</text>
<text x="83.2" y="144.8">U4</text>
<text x="107.4" y="147.9">C9</text>
<text x="185.1" y="149.9">PIC_Kit</text>
<text x="214.1" y="147.4">330</text>
<text x="234.4" y="147.4">330</text>
<text x="254.7" y="147.4">330</text>
<text x="275" y="147.4">330</text>
<text x="68.3" y="157.5">C10</text>
<text x="107.4" y="178.3">C11</text>
<text x="83.2" y="185.5">MAX3232CSE</text>
</g>
<g font-size="2.2" fill="#006">
<text x="98.2" y="36.7">1uF</text>
<text x="131.3" y="41.8">100nF</text>
<text x="144" y="36.7">1uF</text>
<text x="17.4" y="73.8">100nF</text>
<text x="43.9" y="80.9">10uF</text>
<text x="22" y="105.2">100nF</text>
<text x="70.8" y="142.3">100nF</text>
<text x="107.4" y="146.9">100nF</text>
<text x="107.4" y="154.5">100nF</text>
<text x="71.8" y="159.6">100nF</text>
<text x="107.4" y="184.9">100nF</text>
</g>
</svg>
